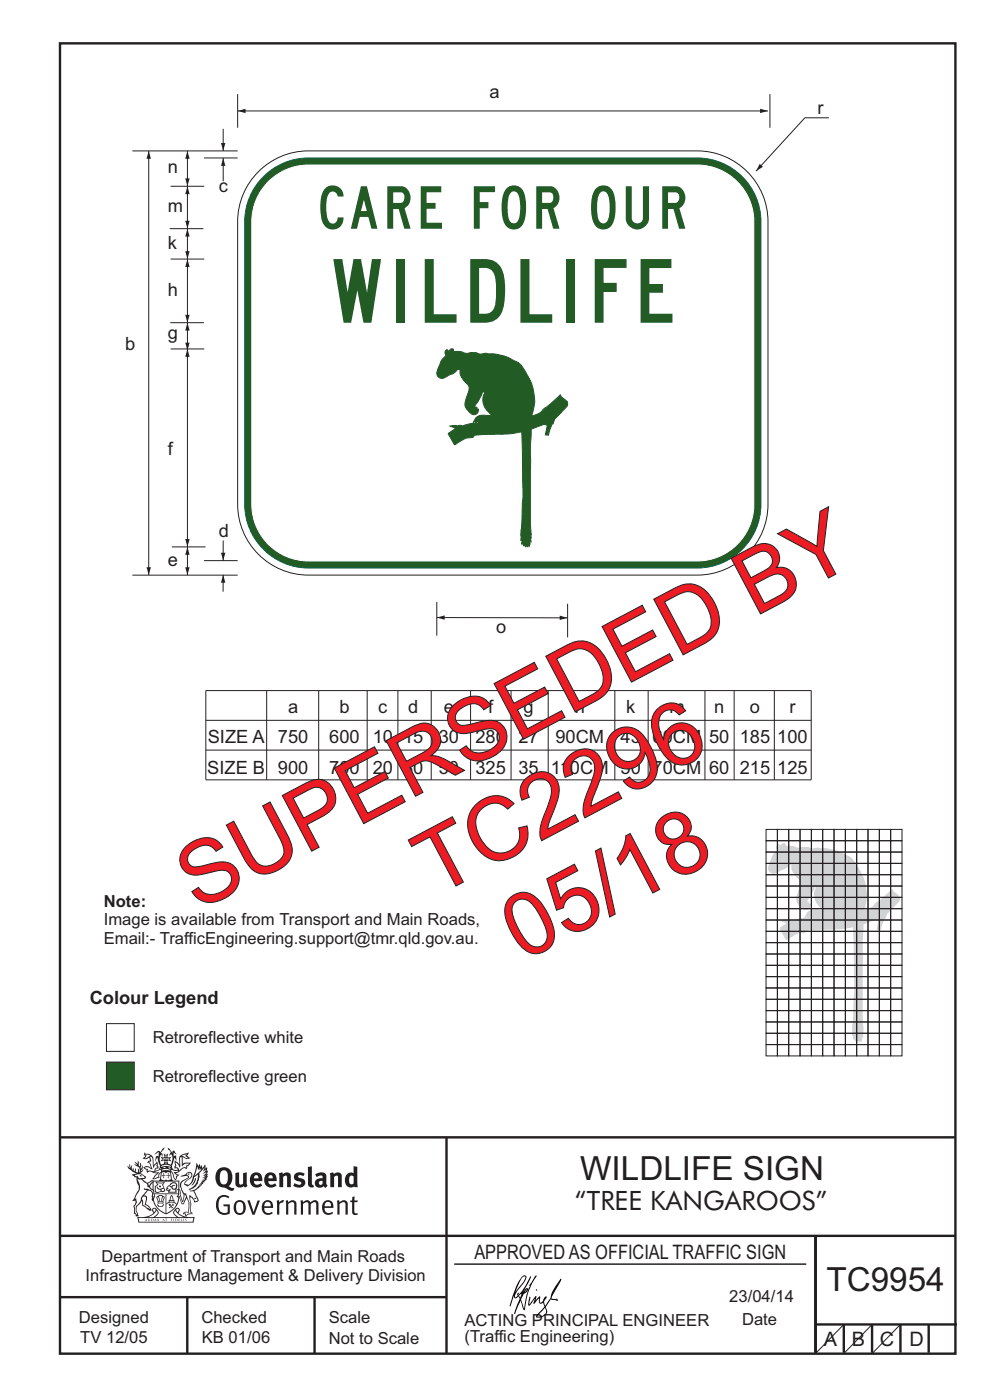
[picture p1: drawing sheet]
<svg xmlns="http://www.w3.org/2000/svg" width="210mm" height="297mm" viewBox="0 0 210 297" stroke-linecap="round" stroke-linejoin="round" font-family="sans-serif">
<g fill="none" stroke="#231f20" stroke-width=".51">
<path d="M12.7 9.2h190v278h-190zM12.7 241.3h190M94.7 241.4v45.8M12.7 275.2h82M12.7 262.2h190.1M39.7 275.2v12M66.7 275.2v12M173 262.2v24.8M173 281h30M179 281v6M185 281v6M191 281v6"/>
<path d="M197 281v6"/>
</g>
<path d="M96.4 268.2h74.6" fill="none" stroke="#231f20" stroke-width=".21"/>
<g fill="#231f20">
<path d="M47 248.5a2.55 2.55 0 0 0 0 2.7l.3 .1a.81 .81 0 0 0 1-.9v-.6a1.04 1.04 0 0 0-1.1-1.5zM46.3 248.1a1.82 1.82 0 0 1 2.1-.2 1.82 1.82 0 0 1 .9 1.9 2.29 2.29 0 0 1-.8 1.9l.7 .3h.5l-.2 .6a2.87 2.87 0 0 1-2-.7 2.12 2.12 0 0 1-1.6-3.1z" fill-rule="evenodd"/>
<path d="M49.9 248.9l.8-.2v2a.46 .46 0 0 0 .3 .6 .46 .46 0 0 0 .6-.3v-2.1l.7-.2v2.4l.2 .5-.5 .4-.3-.3a1.02 1.02 0 0 1-1.2 .2 1.02 1.02 0 0 1-.6-1.1z" fill-rule="evenodd"/>
<path d="M54 249.5l-.1 .5h.9a.49 .49 0 0 0-.2-.6 .49 .49 0 0 0-.6 .1zM53.4 249.1a1.34 1.34 0 0 1 1.6-.2 1.34 1.34 0 0 1 .7 1.5v.2h-1.8a.77 .77 0 0 0 .5 .8 .77 .77 0 0 0 .9-.4l.3 .5a1.59 1.59 0 0 1-2 .2 1.59 1.59 0 0 1-.5-2z" fill-rule="evenodd"/>
<path d="M57.1 249.5l-.2 .5h1a.49 .49 0 0 0-.2-.6 .49 .49 0 0 0-.6 .1zM56.4 249.1a1.34 1.34 0 0 1 1.6-.2 1.34 1.34 0 0 1 .7 1.5v.2h-1.8a.77 .77 0 0 0 .5 .8 .77 .77 0 0 0 .9-.4l.4 .5a1.59 1.59 0 0 1-2.1 .2 1.59 1.59 0 0 1-.5-2z" fill-rule="evenodd"/>
<path d="M59.2 248.9l.7-.2 .1 .4a.95 .95 0 0 1 1-.3 .95 .95 0 0 1 .7 .8v2.3h-.8v-2.3a.46 .46 0 0 0-.8 .1v2.2h-.8z" fill-rule="evenodd"/>
<path d="M62.6 249.1a1.75 1.75 0 0 1 2-.1l-.2 .5-.6-.2a.43 .43 0 0 0-.6 .3l.4 .3a1.04 1.04 0 0 1 1.2 1.1 1.04 1.04 0 0 1-1.4 1l-1.2-.4 .3-.6 1 .4 .4-.4a.88 .88 0 0 0-1-.5l-.4-.2-.1-.4z" fill-rule="evenodd"/>
<path d="M65.3 247.6l.8-.2 .1 3.8 .3 .2 .1 .5a.88 .88 0 0 1-1-.1 .88 .88 0 0 1-.3-1z" fill-rule="evenodd"/>
<path d="M67.8 250.6a.43 .43 0 0 0-.1 .7 .43 .43 0 0 0 .7-.1v-.7zM66.8 249.2a1.7 1.7 0 0 1 2.4 .1v1.8l.3 .4-.4 .5-.5-.3a1.03 1.03 0 0 1-1.7-.2 1.03 1.03 0 0 1 .8-1.5h.7v-.4a.8 .8 0 0 0-1.2 .1z" fill-rule="evenodd"/>
<path d="M70 248.9l.7-.2 .1 .4a.95 .95 0 0 1 1-.3 .95 .95 0 0 1 .7 .8v2.3h-.8v-2.3a.46 .46 0 0 0-.8 .1v2.2h-.8z" fill-rule="evenodd"/>
<path d="M74.3 249.5a1.48 1.48 0 0 0 0 1.7h.5l.2-.1v-1.5l-.3-.2zM75 247.4l.8 .1 .1 4.4h-.7l-.1-.2a1.26 1.26 0 0 1-1.4 0 1.26 1.26 0 0 1-.5-1.3 1.29 1.29 0 0 1 .4-1.3 1.29 1.29 0 0 1 1.4-.2z" fill-rule="evenodd"/>
<path d="M46.4 253.9a1.72 1.72 0 0 1 2.3 0l-.3 .3a1.24 1.24 0 0 0-1.4-.2 1.24 1.24 0 0 0-.6 1.4 1.49 1.49 0 0 0 1.2 2l.7-.2v-1.3h-.8l-.1-.4h1.4v1.9a1.93 1.93 0 0 1-2.3 0 1.93 1.93 0 0 1-.7-2.2l.2-.7z" fill-rule="evenodd"/>
<path d="M50.4 255.1a1.65 1.65 0 0 0 .2 2.2 .99 .99 0 0 0 1-1.4 .78 .78 0 0 0-.4-.8 .78 .78 0 0 0-.8 0zM50 254.9a1.33 1.33 0 0 1 1.6-.1 1.33 1.33 0 0 1 .5 1.4 1.31 1.31 0 0 1-1.3 1.6 1.31 1.31 0 0 1-1.2-1.6v-.6z" fill-rule="evenodd"/>
<path d="M52.5 254.7l.5-.1 .8 2.6 .8-2.5h.5l-1.1 3h-.5z" fill-rule="evenodd"/>
<path d="M56.3 255.2l-.2 .7h1.3a.7 .7 0 0 0-.3-.8 .7 .7 0 0 0-.8 .1zM55.9 255a1.22 1.22 0 0 1 1.5-.2 1.22 1.22 0 0 1 .5 1.5h-1.8a.93 .93 0 0 0 .5 1 .93 .93 0 0 0 1.1-.2l.2 .3a1.43 1.43 0 0 1-1.8 .1 1.43 1.43 0 0 1-.6-1.7z" fill-rule="evenodd"/>
<path d="M58.7 254.7l.4-.1 .1 .5 .4-.4 .6-.1-.1 .6a.66 .66 0 0 0-.9 .6v1.9h-.4z" fill-rule="evenodd"/>
<path d="M60.6 254.8l.4-.2 .1 .5a.94 .94 0 0 1 1-.5 .94 .94 0 0 1 .8 .8v2.3h-.5l-.1-2.5a.81 .81 0 0 0-1.2 .3v2.2h-.4z" fill-rule="evenodd"/>
<path d="M63.7 254.7l.5-.1 .1 .5 .4-.3a.78 .78 0 0 1 1.2 .3 .9 .9 0 0 1 .9-.5 .9 .9 0 0 1 .8 .8v2.3h-.5l-.1-2.5a.67 .67 0 0 0-1.1 .3v2.2h-.5v-2.4l-.4-.2-.7 .4v2.2h-.5z" fill-rule="evenodd"/>
<path d="M69.1 255.2l-.2 .7h1.3a.7 .7 0 0 0-.3-.8 .7 .7 0 0 0-.8 .1zM68.7 255a1.22 1.22 0 0 1 1.5-.2 1.22 1.22 0 0 1 .5 1.5h-1.8a.93 .93 0 0 0 .4 1 .93 .93 0 0 0 1.2-.2l.2 .3a1.44 1.44 0 0 1-1.8 .1 1.44 1.44 0 0 1-.6-1.7z" fill-rule="evenodd"/>
<path d="M71.5 254.8l.4-.2 .1 .5a.94 .94 0 0 1 1-.5 .94 .94 0 0 1 .8 .8v2.3h-.5l-.1-2.5a.81 .81 0 0 0-1.2 .3v2.2h-.4z" fill-rule="evenodd"/>
<path d="M74.7 253.9l.5-.1v.9h.7l-.1 .4h-.6v2.1l.1 .2h.5l.1 .3a.75 .75 0 0 1-1.2-.6v-2h-.4v-.4h.4z" fill-rule="evenodd"/>
<path d="M30.8 244.9l1.1 .3-.9 .5h-.4l.6-.5zM31.8 245.5l.2-.1a2.44 2.44 0 0 1 .5 1.9l.1 .5 .6-1-.1 .6 .3 .3a.57 .57 0 0 0-.6 .8l-1-.2-.5 .2 .2-.5-.8-.3 .7-.1 .9 .5 .1-.1-.6-1.3-.2-.1 .5-.1zM30.7 244.4l-.1 .5 .2 .4-.6 .4a1.04 1.04 0 0 0 1.4-.1l.2 .6-.3 .1-.2 .4a.94 .94 0 0 1 .8 1.1l-.2-.1a1.16 1.16 0 0 0-1.5-.1l.3 .4 .4 .2 .1 .5 .2 .1 .1-.2a.94 .94 0 0 1 1.1 .3h.8l-1.2 1.2a1.13 1.13 0 0 0 1.2-.2l.4-.1v-.4l.4-.7a.83 .83 0 0 0-.6 1h-.3l-.7 .3 1.1-1.4-.5 .2-.5-.1 1.3-.5-.1-.2-.9 .4v-.3l.2-.2 .3 .1 .1-.3-.2-.4 .1-.6-.2-.3-.7 .9v-.7a1.42 1.42 0 0 0-1.6-1.8z" fill-rule="evenodd"/>
<path d="M38.5 245.3l.5-.3 .7-.1-.6 .3 .8 .5h-.3zM38.3 245.5h.2l.1 2a1.69 1.69 0 0 1 1.6-.7l-.8 .5 .1 .5a1.1 1.1 0 0 0-1.5 .6l-.1-.5-.2-.2h-.5l.3-.4-.3-.7a1.42 1.42 0 0 1 .9 1.1l.2-.1zM37.1 246.2l.1 1-.2 .3 .1 .5 .5-.1 .2 .2a.96 .96 0 0 1-1.2-.1l-.1 .1a1.06 1.06 0 0 0 1.3 .2v.1a.72 .72 0 0 1-.9 .2l.2 .5 .6 .2-.4 .2-.1 .7-.2-.4-.4-1.1-.4-.4 .4 .9a1.54 1.54 0 0 0 .7 1.2l.2-.3a.58 .58 0 0 1 .4-.7l.2-.2h-.3l-.5-.3 .9-.5a.93 .93 0 0 1 1.2-.5v.2l.2-.2 .1-.5a.99 .99 0 0 0 .7-.8l-1.3 .1-.3 .2-.1-1.4 .9 .4 .9-.3h-.4l-.5-.4 .4-.7-.6 .2a1.46 1.46 0 0 0-1.4 2.1l.1 .4-.3-.4z" fill-rule="evenodd"/>
<path d="M35.6 248.9l.2 .1-.1 .3 .4 .1-.4 .1v.5l-.1-.6h-.3l.3-.1z" fill-rule="evenodd"/>
<path d="M34.6 248.9l.2 .1v.3l.3 .1h-.3l-.1 .6v-.5l-.4-.1 .4-.1z" fill-rule="evenodd"/>
<path d="M34.3 248.8a.57 .57 0 0 1 .9 .2 .57 .57 0 0 1 .9-.2l.2 1.4h-.2a.57 .57 0 0 1-.9 0 .69 .69 0 0 1-1.1 0zM34.2 248.1l-.3 2.1-.1 .4h2.9l-.2-.4-.3-2.1h-.2v.3l-.8-.2-.8 .2v-.3z" fill-rule="evenodd"/>
<path d="M34.2 252.4a.3 .3 0 0 0 .6 0 .3 .3 0 0 0-.6 0zM33.3 251l.3 .3-.3 .3a.79 .79 0 0 0 0 1.3l.8-.2-.1-.3a.55 .55 0 0 1-.7-.6h.1l.2 .3 .3 .1 .8-.2-.4-.7 .4-.3-.7 .1zM33 250.7l1.1 .2 .9-.2-.4 .7 .4 1.1a.56 .56 0 0 1-.8 .3l-.2 .1a.73 .73 0 0 1-.9 .1 .73 .73 0 0 1-.3-.9v-.4l.6-.4z" fill-rule="evenodd"/>
<path d="M35.6 251.9l.7-.5a.58 .58 0 0 1 1-.1 .58 .58 0 0 1-.4 .9l-.3-.3a.43 .43 0 0 1 .6-.3v-.1a.57 .57 0 0 0-.8 .2l-.2-.1-.3 .1 .5 .2a.55 .55 0 0 0 .8 .4v.5h-1.3l.4-.3-.2-.2-.6 .1 .2-.2-.2-.1zM35.4 251.8l-.1 .2a.39 .39 0 0 0 .2 .6h.3l-.2 .4h1.9l-.1-.7a.86 .86 0 0 0-.1-1.4 .86 .86 0 0 0-1.3 .4z" fill-rule="evenodd"/>
<path d="M36 254.8h.8v.2h-.8zM36.4 253.8l.2 .8h-.4zM36.4 253.5l-.3 .5-.1 .6h-.2v.4l-.7 .4 .2 .2a1.48 1.48 0 0 1 2.1 .1l.2-.1-.6-.5v-.5h-.2l-.1-.6z" fill-rule="evenodd"/>
<path d="M35.8 255.4l.4 .1 .1 .3 .3-.2-.2-.2a.38 .38 0 0 1 .5 .5l-.2-.2-.3 .3 .4 .2-.4 .2-.1-.4-.4 .4-.1-.2 .4-.3-.1-.1-.2 .1z" fill-rule="evenodd"/>
<path d="M34.5 254h.2v.2l-.2 .6h-.2zM33.6 255.3h.9v.2a.55 .55 0 0 1-.8 .4v-.2l-.2-.1zM33.4 254h.2l.2 .8h-.2zM33.6 255h.8l.1 .1-.8 .1zM33.8 253.7h.5l-.2 1.1h-.1zM33.3 253.8l-.1 .3 .3 1.1a.48 .48 0 0 0-.1 .6 .48 .48 0 0 0 .5 .3l.5-.1a.49 .49 0 0 0 .2-.8l.3-1.1-.1-.3a1.42 1.42 0 0 0-1.5 0z" fill-rule="evenodd"/>
<path d="M33.7 251.5l.4 .1 .1 .3h-.3z" fill-rule="evenodd"/>
<path d="M41.3 250.1l.3-.2-.2 .9-.6 .7h-.2l.5-.7z" fill-rule="evenodd"/>
<path d="M39.7 249l.3-.2 .5 .2a.88 .88 0 0 1-.6 1.1 1.22 1.22 0 0 0-.8 1.3l.5 .2a.72 .72 0 0 0 .9-.4l.5-.8 .2-.6 .8-.6v.3a2.85 2.85 0 0 1-2 2.8l.1 .1a2.13 2.13 0 0 0 1.9-1.5v-.2a2.01 2.01 0 0 0 .3-1.8l1.1-1.3-.4 1 .7-.5-.7 1 .8-.4-.8 .8 .7-.1-.9 .5 .8-.1-.8 .4h.8l-.9 .3 .3 .2h-.4l.2 .3h-.3l.1 .3h-.4l.2 .3h-.2a2.16 2.16 0 0 1-2 1l.1 .2h.4a.76 .76 0 0 1 .7 .7l.5 1.2-.6 .2a1.45 1.45 0 0 0-1.1-1.3l.2 1.8-.1 1.8 .4 .3a1.07 1.07 0 0 0-1.2 .4v-.3l-.5-.2a.87 .87 0 0 1 1.1-.1v-.7a4.4 4.4 0 0 0-.6-3.1v-.3h-.3a2.16 2.16 0 0 1-.7-2.2l.3-.3 1.2-.8a.55 .55 0 0 0-.4-.8zM37.8 252.4a.76 .76 0 0 1 .3 1.1l.6 1.6 .4-1.7 .2 .1a.61 .61 0 0 1-.1 .9l-.3 .9h-.2l-.7-1.6-.3 .1a1.18 1.18 0 0 0 .1-1.4zM41.8 247.5l.2 .8 .3-.6v.6l.4-.5a1.9 1.9 0 0 1-1.1 1.4l-.4 .3zM38.3 249.6l1.3-.1 .2 .1v.3l-.5 .3a1.26 1.26 0 0 0-.9 1.9l.2 .6a1.84 1.84 0 0 1 .1 2.1l-.4-1.3a.96 .96 0 0 0-.4-1.3l-.4 .3a.78 .78 0 0 1 0 1.2l.1 .3h.4l.4 1.1a.38 .38 0 0 0 .2 .4 .38 .38 0 0 0 .4-.1l.6-1.2a2.94 2.94 0 0 1 .4 2.5l-.1 .5-.8-.1-.3 .4v.2l.4-.1 .1 .4 .2 .1a1.02 1.02 0 0 1 1.3-.5v-.4l-.3-.1 .1-1.8-.3-1.3 .1 .1a1.14 1.14 0 0 1 .8 .9 .63 .63 0 0 0 .8-.2 .63 .63 0 0 0-.1-.9l-.7-1.2 .9-.6 .2-.3 .3-.1-.1-.2h.4l-.1-.3h.3l-.1-.3 .5-.1-.2-.2 .6-.4v-.2h-.2l.4-.5-.3 .1 .3-.6-.4 .1 .4-.5v-.3l-.3 .2 .2-.6-.1-.3-.4 .3v-.8l-.6 .8-.2-.7-.2 .4-.3-.7-.1 .6-.5-.8-.1 1.4-.6 1.9a1.81 1.81 0 0 1-1 1.4l-.6-.2a1.75 1.75 0 0 1 1.1-1.2 .75 .75 0 0 0 .1-1.3 .75 .75 0 0 0-1.1 .5z" fill-rule="evenodd"/>
<path d="M41.2 254.1h.3l.2 .3h-.4z" fill-rule="evenodd"/>
<path d="M29.4 258.4h11.6l-.1 .8h-11.4zM31.4 258.2l.4-.1a2.48 2.48 0 0 0 1.4-1.3l.3 .5-.5 .6-.5 .3zM32.5 256.6l.3-.2 .2 .2-.3 .6zM37.2 256.8a2.65 2.65 0 0 0 1.8 1.4h-1.1l-.5-.3-.5-.6zM37.4 256.6l.2-.2 .3 .2-.3 .6zM29.2 258.2l.1 1.2h11.8l.2-1.1-.2-.1a4.1 4.1 0 0 1-3.3-.9l.3-.4-.1-.5a1.06 1.06 0 0 0-1.3 .9l.2 .4 .6 .5h-4.7l.3-.1a.84 .84 0 0 0 .6-.7 .84 .84 0 0 0-.5-.9l-.3-.2-.5 .1-.1 .5 .3 .4a4.2 4.2 0 0 1-3.4 .9z" fill-rule="evenodd"/>
<path d="M31 258.7l.1 .2h-.2zM31 258.6l-.3 .5 .4-.1 .2 .1z" fill-rule="evenodd"/>
<path d="M31.4 258.6h.2v.4a.25 .25 0 0 0 .2-.1 .25 .25 0 0 0-.1-.3h.1a.29 .29 0 0 1 0 .4 .29 .29 0 0 1-.4 0 .29 .29 0 0 1 0-.4z" fill-rule="evenodd"/>
<path d="M32.2 258.6a.22 .22 0 0 1 .3 .2 .22 .22 0 0 1-.3 .2zM32 258.6l.1 .5a.33 .33 0 0 0 .4-.1 .33 .33 0 0 0 0-.4 .33 .33 0 0 0-.5 0z" fill-rule="evenodd"/>
<path d="M32.9 258.7l.1 .2h-.2zM32.9 258.6l-.2 .5 .3-.1 .2 .1z" fill-rule="evenodd"/>
<path d="M33.3 258.6h.2l.1 .2 .2-.2-.2 .2 .2 .3-.3-.2v.2h-.2l.2-.3z" fill-rule="evenodd"/>
<path d="M34.7 258.7l.1 .2h-.2zM34.7 258.6l-.3 .5 .4-.1 .2 .1z" fill-rule="evenodd"/>
<path d="M35 258.6h.5h-.2v.5h-.2l.1-.5z" fill-rule="evenodd"/>
<path d="M36.2 258.6h.3h-.1v.2h.1h-.1v.3h-.2z" fill-rule="evenodd"/>
<path d="M36.7 258.6h.2v.5h-.2z" fill-rule="evenodd"/>
<path d="M37.3 258.6a.22 .22 0 0 1 .3 .2 .22 .22 0 0 1-.3 .2zM37.1 258.6v.5a.33 .33 0 0 0 .5-.1 .33 .33 0 0 0 0-.4 .33 .33 0 0 0-.5 0z" fill-rule="evenodd"/>
<path d="M37.8 258.6h.4h-.2v.2h.1h-.1v.2l.2 .1h-.4z" fill-rule="evenodd"/>
<path d="M38.4 258.6h.2l-.1 .4 .2 .1h-.3z" fill-rule="evenodd"/>
<path d="M38.9 258.6h.2v.5h-.2z" fill-rule="evenodd"/>
<path d="M39.3 258.6h.2l-.1 .1 .2 .2-.2 .2h-.1v-.2l.2 .1z" fill-rule="evenodd"/>
<path d="M34.2 247.4a1.51 1.51 0 0 1 2.1 .2 2.67 2.67 0 0 0-2.1 0zM35.7 247.6l.5 .2v.2l-.4-.1zM34.6 247.7l.5-.1 .1 .2h-.4zM34.1 247.9l.2 .1-.3 .1zM35 246.9l.2-.2 .3 .2zM34.9 245.7h.2v.3h-.2zM35 245.1l.2 .2 .2-.2-.1 .4h-.2zM35.1 246.3h.2l.1 .4-.2-.2-.2 .2zM35.3 245.7h.2v.3h-.2zM34.4 245.7l.3 .1 .1 .2-.4 .1 .2-.2zM35.7 245.8l.3-.1-.2 .2 .2 .2-.4-.1zM32.7 244.9l1-.5-.1 1-.2-.2-.3 .2-.3 1.1 .5-1 .3 .9a1.84 1.84 0 0 1 .2 1.7l.4 .1a2.48 2.48 0 0 1 2.2 .1l.2-.3-.2-.7 .7-1.7 .4 .6-.2-1-.2-.1-.2 .3v-.9l.6 .4-.6-.8-.3 .1-.1 .4-.5-.8-.5-.3 .2 .4 .6 .6-.5 .7 .5-.3a2.06 2.06 0 0 1-.1 2.2l-.5-.2-.2-.6 .2-.1 .7 .2-.4-.5 .4-.5-.7 .2-.2-.2 .2-.7-.5 .4-.5-.4 .2 .7-.2 .2-.7-.2 .4 .5-.4 .5 .8-.2 .1 .1-.2 .6-.5 .2a2.02 2.02 0 0 1 0-2.2l.3 .5-.1-.6-.3-.1 .8-1.3-.4 .4-.5 .7-.2-.3a.8 .8 0 0 0-.8 .5z" fill-rule="evenodd"/>
<path d="M29.2 250.1l.3 .2a.61 .61 0 0 1 .8 .3l.3 .2a.8 .8 0 0 1 .6 1l.4 .1 .6 .5a1 1 0 0 1 .4 1.1l-.1 .7v-.5h-.1a.96 .96 0 0 0-.8-1.3l-.2-.2h-.7l-.1-.1-.1 .1 .1 .3h.6l-1.2 1.4-.2 .9-.4 .6a1.33 1.33 0 0 0-.5 1.8l.2 .5a1.26 1.26 0 0 1-.5-1.4l-.1-.4a1.56 1.56 0 0 0 .4-1.7l-.3 .2 .2-.5a3.2 3.2 0 0 0 .7-3zM30.4 253.9h.4a2.06 2.06 0 0 1-.1 1.6l.7 .5 .4 .4-.6-.1-.8-.6-.1-.9a.51 .51 0 0 1 .1-.9zM28.6 249.3a1.52 1.52 0 0 1 2.1 .6l-1.1 .1-.2-.1-.1-.4-.5 .1zM27.5 247v.8l-.3-.4-.1 .1a3.1 3.1 0 0 0 1.9 1.5l-1 .1 .5 .6 .5 .1 .1 1.1a1.84 1.84 0 0 1-.3 2.5l-.4 .9-.3 .4 .2 .1 .4-.1 .1 .4-.2 .5-.3 .2 .1 1.8 .2-.1 .3 .6h.1l.5-.1-.2-.5a1.3 1.3 0 0 1-.1-1.7l.9-1 .2 1.1 .5 .2 .5 .5 .1-.1 .2 .4 .5-.1a1.85 1.85 0 0 0-1.2-1.4l.1-.2a1.39 1.39 0 0 0 0-1.5l-.5-.1 .5-.5a.66 .66 0 0 1 .9-.4 .66 .66 0 0 1 .3 .9l-.1 .4 .2-.1v.2l-.1 .3 .2 .5 .1-.3a2.24 2.24 0 0 0 .1-2.2 .73 .73 0 0 1-.7-.7 .73 .73 0 0 1 .6-.7v-.2a.94 .94 0 0 0-.9 .8 .48 .48 0 0 1-.1-.5 .48 .48 0 0 1 .5-.3l.5-.3a.51 .51 0 0 0-.8 .2l-.4 .3-1.1-.8 .6-.1 .2-.5-1.2-.7 .5-.4v-.4l-.4 .4v-.2a.69 .69 0 0 0 .2-1v.5l-.2 .2v-1.1l-.3-.2 .1 .6-.1 .2-.4-1.2v.6l-.6-.3 .5 .6-.6-.2 .3 .3a1 1 0 0 1 .7 1.5l-.2-.8v.8l-.5-.2v-.7l-.2 .6-.2-.1-.1-.6-.2 .4-.2-.2 .1-.7-.2 .5z" fill-rule="evenodd"/>
<path d="M29.6 249.5l.2-.2 .3 .3z" fill-rule="evenodd"/>
<path d="M32.4 250.5h5.6v2l-.2-.1v-1.7h-5.2v2.5h5.2v-.8l.1 .2-.1 1.1v-.3h-2.5v4a4.1 4.1 0 0 0 2.6-3.6l.1-.1a4 4 0 0 1-2.8 3.9 4.2 4.2 0 0 1-2.8-4.7l.1 1.3 .1-.2a3.8 3.8 0 0 0 2.5 3.4v-4h-2.5l-.2-.9z" fill-rule="evenodd"/>
<circle cx="40" cy="249.1" r=".17"/>
</g>
<g fill="#000001">
<path d="M111.6 273.7l.2-.2-.5 .7zM110.4 274.5l.3 .1-.3 .8-.3-.5zM110.9 270.9h.5a9.3 9.3 0 0 1-2 3.1l-.1 .3 1-2.5zM110.6 271a14.7 14.7 0 0 0-2.2 4.9l-.3 1.2 .1 .1 .8-2.3a.42 .42 0 0 0 .2 .6 .42 .42 0 0 0 .6-.3l.2-.1 .3 .5-1.2 3.2h.2l1.1-2.9 .6 1.9 .2 .2 .2-.5a13.5 13.5 0 0 1 2-6.2l.5-.5-.2-.2-1.5 2.1 .3-.1a14.9 14.9 0 0 0-1.3 5.1l-.4-1.2a1.39 1.39 0 0 1 .2-1.8l.1-.2a.92 .92 0 0 0 .8-1.2 .75 .75 0 0 0-.7 .7l-.2 .2 1.6-3.4h-.1l-.4 .7a10.5 10.5 0 0 1-2.1 3.3l.1-.5a.32 .32 0 0 0-.3 .2 .32 .32 0 0 0 0 .4l-.5 .4a3.2 3.2 0 0 1 1.1-2.3l.5-.6a2.49 2.49 0 0 0 .7-1.6l-.3-.2z" fill-rule="evenodd"/>
<path d="M115.6 277.5a1.15 1.15 0 0 1 .1 1.3 1.15 1.15 0 0 1-1.2 .5h-.5zM112.3 275.1l-.3 1.7 .3 .2 1.2-1.5-.3 1.1 1.2-1.2a.94 .94 0 0 0 .3 1.2l.5-.3 .3 .9-1.2 1.3a.98 .98 0 0 0-.5 1 1.9 1.9 0 0 0 2.3-1.3l-.1-.2a1.02 1.02 0 0 1 .3-1.4l.5-1 1.5 .3-.2-.4v.2l-1.1-.1v-.3l2-3.6 .1-.2-.1-.2-1.8 2.7a6.6 6.6 0 0 1-1.5 3l-.2-.2a1.01 1.01 0 0 1 .4-1.4l.1-.2-.2-.1-.4 .4-.2 .5-.5 .4-.2-.4 .1-.9-.2-.1-.8 1 .2-1h-.1l-1.4 1.8 .2-1.5v-.1z" fill-rule="evenodd"/>
<path d="M113.7 273.6l.3 .2h-.3z" fill-rule="evenodd"/>
</g>
<path d="M179 281l-6 6.2M185 281l-6 6.2M191.1 280.9l-6 6.2" fill="none" stroke="#231f20" stroke-width=".21"/>
<path d="M22.6 217.2h5.9v5.9h-5.9z" fill-rule="evenodd" fill="#fff" stroke="#231f20" stroke-width=".21"/>
<path d="M22.6 225.3h5.9v5.9h-5.9z" fill-rule="evenodd" fill="#225a35" stroke="#231f20" stroke-width=".21"/>
<path d="M50.4 20v7.1M163.3 20v7.1M50.4 23.5h112.5" fill="none" stroke="#231f20" stroke-width=".21"/>
<g fill="#231f20">
<path d="M50.4 23.5l1.7-.4v.9z"/>
<path d="M161.2 23.1l1.7 .4-1.7 .5z"/>
</g>
<path d="M175.8 25h-5.1l-10.3 11.3" fill="none" stroke="#231f20" stroke-width=".21"/>
<path d="M161.2 34.8l.6 .6-1.4 .9z" fill="#231f20"/>
<path d="M54.8 36.4a15 15 0 0 1 10.6-4.4h82.5a15 15 0 0 1 15 15v60a15 15 0 0 1-15 15h-82.5a15 15 0 0 1-15-15v-60a15 15 0 0 1 4.4-10.6z" fill="none" stroke="#231f20" stroke-width=".21"/>
<path d="M56.4 37a13.5 13.5 0 0 1 9-3.5h82.5a13.5 13.5 0 0 1 13.5 13.5v60a13.5 13.5 0 0 1-13.5 13.5h-82.5a13.5 13.5 0 0 1-13.5-13.5v-60a13.5 13.5 0 0 1 4.5-10z" fill-rule="evenodd" fill="#225b24" stroke="#006059" stroke-width=".21"/>
<path d="M56.9 38.5a12 12 0 0 1 8.5-3.5h82.5a12 12 0 0 1 12 12v60a12 12 0 0 1-12 12h-82.5a12 12 0 0 1-12-12v-60a12 12 0 0 1 3.5-8.5z" fill-rule="evenodd" fill="#fff" stroke="#fff" stroke-width=".21"/>
<g fill="#225b24">
<path d="M69 40a2.3 2.3 0 0 1 2.5-.5 2.3 2.3 0 0 1 1.4 2.2h-1.3a1.05 1.05 0 0 0-.9-1.1 1.05 1.05 0 0 0-1.1 .8 8.8 8.8 0 0 0 .1 5.4 1.04 1.04 0 0 0 1.2 .6 1.04 1.04 0 0 0 .7-1.3h1.3a2.34 2.34 0 0 1-2.1 2.6 2.34 2.34 0 0 1-2.6-2.1 11 11 0 0 1 .4-6.1z"/>
<path d="M89.3 39.5h4.3v1.3h-3.1v2.2h1.9v1.3h-1.9v3h3.3v1.2h-4.5z"/>
<path d="M100.5 39.5h4.5v1.3h-3.2v2.1h1.8v1.3h-1.8v4.3h-1.3z"/>
<path d="M132.7 39.5h1.3v6.8a1.19 1.19 0 0 0 1.2 1.1 1.19 1.19 0 0 0 1.2-1.1v-6.8h1.3v6.9a2.47 2.47 0 0 1-2.5 2.3 2.47 2.47 0 0 1-2.5-2.3z"/>
<path d="M70.7 55h1.9l1.1 7 1.3-7h1.6l1.3 7.1 1-7.1h1.9l-2 13.5h-1.7l-1.3-6.9-1.3 6.9h-1.6z"/>
<path d="M84 55h1.9v13.5h-1.9z"/>
<path d="M90.1 55h1.9v11.7h4.9v1.8h-6.8z"/>
<path d="M110.4 55h1.9v11.7h4.8v1.8h-6.7z"/>
<path d="M120.1 55h1.9v13.5h-1.9z"/>
<path d="M126.2 55h6.7v1.8h-4.9v3.2h2.8v1.9h-2.8v6.6h-1.8z"/>
<path d="M135.9 55h6.5v1.9h-4.7v3.4h2.9v1.8h-2.9v4.5h4.9v1.9h-6.7z"/>
<path d="M77.2 42.4l.6 2.4h-1.2zM76.6 39.5l-2.2 9h1.3l.6-2.5h1.8l.7 2.5h1.3l-2.3-9z"/>
<path d="M82.2 39.5v9h1.2v-4.2h1.2l1.2 4.2h1.3l-1.3-4.4a2.5 2.5 0 0 0 1.3-2.5 2.5 2.5 0 0 0-1.9-2.1zM83.4 40.8h1.6a1.17 1.17 0 0 1 .6 1.9l-.4 .3h-1.8z"/>
<path d="M107.4 40a7.1 7.1 0 0 0-1 5.1 4.2 4.2 0 0 0 1.5 3.3 2.28 2.28 0 0 0 3.3-1.5 9.3 9.3 0 0 0-.4-6.7 2.22 2.22 0 0 0-3.4-.2zM108.4 40.9a1.06 1.06 0 0 1 1.1-.2 1.06 1.06 0 0 1 .6 1 7.8 7.8 0 0 1-.4 5.4 1.13 1.13 0 0 1-1.3 .1 1.13 1.13 0 0 1-.6-1.1 10.5 10.5 0 0 1 .3-4.9z"/>
<path d="M113.8 39.5v9h1.2v-4.2h1.2l1.2 4.2h1.3l-1.3-4.4a2.5 2.5 0 0 0 1.3-2.5 2.5 2.5 0 0 0-1.9-2.1zM115 40.8h1.6a1.17 1.17 0 0 1 .6 1.9l-.4 .3h-1.8z"/>
<path d="M126.4 40a7.1 7.1 0 0 0-1 5.1 4.2 4.2 0 0 0 1.5 3.3 2.28 2.28 0 0 0 3.3-1.5 9.3 9.3 0 0 0-.4-6.7 2.22 2.22 0 0 0-3.4-.2zM127.3 40.9a1.06 1.06 0 0 1 1.2-.2 1.06 1.06 0 0 1 .6 1 7.8 7.8 0 0 1-.5 5.4 1.13 1.13 0 0 1-1.2 .1 1.13 1.13 0 0 1-.6-1.1 10.5 10.5 0 0 1 .3-4.9z"/>
<path d="M140.5 39.5v9h1.2v-4.2h1.2l1.2 4.2h1.3l-1.3-4.4a2.5 2.5 0 0 0 1.3-2.5 2.5 2.5 0 0 0-1.9-2.1zM141.7 40.8h1.6a1.17 1.17 0 0 1 .6 1.9l-.4 .3h-1.8z"/>
<path d="M99.8 55v13.5a9.8 9.8 0 0 0 4.9-.4 4.6 4.6 0 0 0 2.3-4.1 13.1 13.1 0 0 0-.7-7.2 3.7 3.7 0 0 0-3.5-1.8zM101.6 56.8a3.2 3.2 0 0 1 2.8 .6 5.9 5.9 0 0 1 .8 4 8.8 8.8 0 0 1-.6 4.3 1.88 1.88 0 0 1-1.7 .9h-1.3z"/>
</g>
<path d="M28.1 32h22.3M36.2 39.5h7.1M43.3 33.5h7.1M36 48.5h7.1M36.2 55h7.1M36.1 68.5h7.2M36.2 74h7.1M36.5 116h7.1M28.1 122h22.3M92.7 131l27.7 .1M92.7 127.7v7.2M120.4 128.1v7.1" fill="none" stroke="#231f20" stroke-width=".21"/>
<g fill="#231f20">
<path d="M92.7 131l1.6-.4v.9z"/>
<path d="M118.7 130.6l1.7 .5-1.7 .4z"/>
</g>
<path d="M31.5 32v90" fill="none" stroke="#231f20" stroke-width=".21"/>
<g fill="#231f20">
<path d="M31.5 32l.5 1.7h-.9z"/>
<path d="M31.1 120.3h.9l-.5 1.7z"/>
</g>
<path d="M39.8 32v7.5" fill="none" stroke="#231f20" stroke-width=".21"/>
<g fill="#231f20">
<path d="M39.8 32l.4 1.7h-.9z"/>
<path d="M39.3 37.8h.9l-.4 1.7z"/>
</g>
<path d="M39.8 39.5v9" fill="none" stroke="#231f20" stroke-width=".21"/>
<g fill="#231f20">
<path d="M39.8 39.5l.4 1.7h-.9z"/>
<path d="M39.3 46.8h.9l-.4 1.7z"/>
</g>
<path d="M39.8 48.5v6.5" fill="none" stroke="#231f20" stroke-width=".21"/>
<g fill="#231f20">
<path d="M39.8 48.5l.4 1.7h-.9z"/>
<path d="M39.3 53.3h.9l-.4 1.6z"/>
</g>
<path d="M39.8 55v13.5" fill="none" stroke="#231f20" stroke-width=".21"/>
<g fill="#231f20">
<path d="M39.8 55l.4 1.6h-.9z"/>
<path d="M39.3 66.8h.9l-.4 1.6z"/>
</g>
<path d="M39.8 74v42" fill="none" stroke="#231f20" stroke-width=".21"/>
<g fill="#231f20">
<path d="M39.3 114.4h.9l-.4 1.6z"/>
<path d="M39.8 74.1l.4 1.6h-.9z"/>
</g>
<path d="M47.3 27.3v4.7" fill="none" stroke="#231f20" stroke-width=".21"/>
<path d="M46.9 30.3h.9l-.5 1.7z" fill="#231f20"/>
<path d="M47.3 33.5v5" fill="none" stroke="#231f20" stroke-width=".21"/>
<path d="M47.3 33.5l.5 1.7h-.9z" fill="#231f20"/>
<path d="M43.3 118.9h7.1M47.3 114.7v4.2" fill="none" stroke="#231f20" stroke-width=".21"/>
<path d="M46.9 117.3h.9l-.5 1.6z" fill="#231f20"/>
<path d="M47.3 121.9v3.6" fill="none" stroke="#231f20" stroke-width=".21"/>
<path d="M47.3 122l.5 1.6h-.9z" fill="#231f20"/>
<path d="M94.6 74.4l.2-.2 .2 .1 .3 .4 .1-.4a.52 .52 0 0 1 .8-.2l.1 .5h1l1.9 .4a3.9 3.9 0 0 1 2.8 .1 11.4 11.4 0 0 1 8.4 2.2 11.8 11.8 0 0 1 2.9 8.9l-.6 2a3.6 3.6 0 0 0 2.7-1.5l1-.7 2.4-2.2 .3 .5 1.1 .8a1.02 1.02 0 0 1-.2 1.4l-2.3 2.4-.4 1-.3 .4-.6 2h-.7l.4-2.1-.6-.2-2.8 1-.2 4.3v7.2v8.8l.2 2.1-.2-.1 .2 .9-.2-.2 .1 1-.3-.3 .1 .7-.1-.1v.5l-.2-.3-.1 .5-.3-.4-.2 .4-.2-.4-.2 .2-.2-.6-.2 .2 .1-.8h-.3l.1-.9h-.1l.3-4.6a130.1 130.1 0 0 0 0-13.4l-.1-4.1-2.9 .5-6.9 .2-.3 .1-.3 .4h-.3a5.6 5.6 0 0 0-3.5 1.6l-1.4-2.4 1.6-1.1-1.2-.5 2.1-.2 .4 .2 1.8-.5 1.4-.1 .3-.3-.1-.2-.5 .4 .1-.4-.6 .4 .2-.4a1.96 1.96 0 0 1 2.4-1.2l1.5 .1-.4-.3a3.7 3.7 0 0 1-1.3-4.7l-.4-.1-.7 1.6-.9 1.3v.4l.1 .2 .1-.1v.4l.2-.3v.5l.3-.2a1.01 1.01 0 0 1-.7 1 1.01 1.01 0 0 1-1.2-.4 2.35 2.35 0 0 1-.6-3.3l.4-1a1.48 1.48 0 0 0-.6-2 3.1 3.1 0 0 1-1.2-2.7l-.5-.1a3.3 3.3 0 0 1-1.9 1.2l-.6 .4a1.17 1.17 0 0 1-1.6 0 1.17 1.17 0 0 1-.1-1.6 6.6 6.6 0 0 1 1.7-3l-.2-.7z" fill-rule="evenodd" fill="#225b24" stroke="#225b24" stroke-width=".21"/>
<path d="M39.8 68.5v5.9" fill="none" stroke="#231f20" stroke-width=".21"/>
<g fill="#231f20">
<path d="M39.3 72.7h.9l-.4 1.7z"/>
<path d="M39.8 68.5l.4 1.6h-.9z"/>
</g>
<path d="M39.8 116v6" fill="none" stroke="#231f20" stroke-width=".21"/>
<g fill="#231f20">
<path d="M39.8 116.1l.4 1.6h-.9z"/>
<path d="M39.3 120.4h.9l-.4 1.6z"/>
</g>
<g fill="none" stroke="#231f20" stroke-width=".21">
<path d="M43.7 146.5h128.4v19h-128.4zM43.7 152.8h128.4M43.7 159.1h128.4M56.6 146.5v19M67.6 146.5v19M77.9 146.5v19M84.4 146.5v19M91.5 146.5v19M99.8 146.5v19M108.4 146.5v19M116.3 146.5v19M130.4 146.5v19"/>
<path d="M137.5 146.5v19M149.5 146.5v19M155.7 146.5v19M164.3 146.5v19M162.5 178.4h2.4v2.4h-2.4zM162.5 176h2.4v2.4h-2.4zM164.9 178.4h2.4v2.4h-2.4zM164.9 176h2.4v2.4h-2.4zM167.3 178.4h2.4v2.4h-2.4zM167.3 176h2.4v2.4h-2.4zM169.7 178.4h2.4v2.4h-2.4zM169.7 176h2.4v2.4h-2.4z"/>
<path d="M172.1 178.4h2.4v2.4h-2.4zM172.1 176h2.4v2.4h-2.4zM174.5 178.4h2.4v2.4h-2.4zM174.5 176h2.4v2.4h-2.4zM176.9 178.4h2.4v2.4h-2.4zM176.9 176h2.4v2.4h-2.4zM179.3 178.4h2.4v2.4h-2.4zM179.3 176h2.4v2.4h-2.4zM181.7 178.4h2.4v2.4h-2.4zM181.7 176h2.4v2.4h-2.4zM184.1 178.4h2.4v2.4h-2.4zM184.1 176h2.4v2.4h-2.4z"/>
<path d="M186.5 178.4h2.4v2.4h-2.4zM186.5 176h2.4v2.4h-2.4zM188.9 178.4h2.4v2.4h-2.4zM188.9 176h2.4v2.4h-2.4zM162.5 200h2.4v2.4h-2.4zM162.5 197.6h2.4v2.4h-2.4zM162.5 195.2h2.4v2.4h-2.4zM162.5 192.8h2.4v2.4h-2.4zM162.5 190.4h2.4v2.4h-2.4zM162.5 188h2.4v2.4h-2.4zM162.5 185.6h2.4v2.4h-2.4zM162.5 183.2h2.4v2.4h-2.4z"/>
<path d="M162.5 180.8h2.4v2.4h-2.4zM164.9 200h2.4v2.4h-2.4zM164.9 197.6h2.4v2.4h-2.4zM164.9 195.2h2.4v2.4h-2.4zM164.9 192.8h2.4v2.4h-2.4zM164.9 190.4h2.4v2.4h-2.4zM164.9 188h2.4v2.4h-2.4zM164.9 185.6h2.4v2.4h-2.4zM164.9 183.2h2.4v2.4h-2.4zM164.9 180.8h2.4v2.4h-2.4zM167.3 200h2.4v2.4h-2.4zM167.3 197.6h2.4v2.4h-2.4z"/>
<path d="M167.3 195.2h2.4v2.4h-2.4zM167.3 192.8h2.4v2.4h-2.4zM167.3 190.4h2.4v2.4h-2.4zM167.3 188h2.4v2.4h-2.4zM167.3 185.6h2.4v2.4h-2.4zM167.3 183.2h2.4v2.4h-2.4zM167.3 180.8h2.4v2.4h-2.4zM169.7 200h2.4v2.4h-2.4zM169.7 197.6h2.4v2.4h-2.4zM169.7 195.2h2.4v2.4h-2.4zM169.7 192.8h2.4v2.4h-2.4zM169.7 190.4h2.4v2.4h-2.4z"/>
<path d="M169.7 188h2.4v2.4h-2.4zM169.7 185.6h2.4v2.4h-2.4zM169.7 183.2h2.4v2.4h-2.4zM169.7 180.8h2.4v2.4h-2.4zM172.1 200h2.4v2.4h-2.4zM172.1 197.6h2.4v2.4h-2.4zM172.1 195.2h2.4v2.4h-2.4zM172.1 192.8h2.4v2.4h-2.4zM172.1 190.4h2.4v2.4h-2.4zM172.1 188h2.4v2.4h-2.4zM172.1 185.6h2.4v2.4h-2.4zM172.1 183.2h2.4v2.4h-2.4z"/>
<path d="M172.1 180.8h2.4v2.4h-2.4zM174.5 200h2.4v2.4h-2.4zM174.5 197.6h2.4v2.4h-2.4zM174.5 195.2h2.4v2.4h-2.4zM174.5 192.8h2.4v2.4h-2.4zM174.5 190.4h2.4v2.4h-2.4zM174.5 188h2.4v2.4h-2.4zM174.5 185.6h2.4v2.4h-2.4zM174.5 183.2h2.4v2.4h-2.4zM174.5 180.8h2.4v2.4h-2.4zM176.9 200h2.4v2.4h-2.4zM176.9 197.6h2.4v2.4h-2.4z"/>
<path d="M176.9 195.2h2.4v2.4h-2.4zM176.9 192.8h2.4v2.4h-2.4zM176.9 190.4h2.4v2.4h-2.4zM176.9 188h2.4v2.4h-2.4zM176.9 185.6h2.4v2.4h-2.4zM176.9 183.2h2.4v2.4h-2.4zM176.9 180.8h2.4v2.4h-2.4zM179.3 200h2.4v2.4h-2.4zM179.3 197.6h2.4v2.4h-2.4zM179.3 195.2h2.4v2.4h-2.4zM179.3 192.8h2.4v2.4h-2.4zM179.3 190.4h2.4v2.4h-2.4z"/>
<path d="M179.3 188h2.4v2.4h-2.4zM179.3 185.6h2.4v2.4h-2.4zM179.3 183.2h2.4v2.4h-2.4zM179.3 180.8h2.4v2.4h-2.4zM181.7 200h2.4v2.4h-2.4zM181.7 197.6h2.4v2.4h-2.4zM181.7 195.2h2.4v2.4h-2.4zM181.7 192.8h2.4v2.4h-2.4zM181.7 190.4h2.4v2.4h-2.4zM181.7 188h2.4v2.4h-2.4zM181.7 185.6h2.4v2.4h-2.4zM181.7 183.2h2.4v2.4h-2.4z"/>
<path d="M181.7 180.8h2.4v2.4h-2.4zM184.1 200h2.4v2.4h-2.4zM184.1 197.6h2.4v2.4h-2.4zM184.1 195.2h2.4v2.4h-2.4zM184.1 192.8h2.4v2.4h-2.4zM184.1 190.4h2.4v2.4h-2.4zM184.1 188h2.4v2.4h-2.4zM184.1 185.6h2.4v2.4h-2.4zM184.1 183.2h2.4v2.4h-2.4zM184.1 180.8h2.4v2.4h-2.4zM186.5 200h2.4v2.4h-2.4zM186.5 197.6h2.4v2.4h-2.4z"/>
<path d="M186.5 195.2h2.4v2.4h-2.4zM186.5 192.8h2.4v2.4h-2.4zM186.5 190.4h2.4v2.4h-2.4zM186.5 188h2.4v2.4h-2.4zM186.5 185.6h2.4v2.4h-2.4zM186.5 183.2h2.4v2.4h-2.4zM186.5 180.8h2.4v2.4h-2.4zM188.9 200h2.4v2.4h-2.4zM188.9 197.6h2.4v2.4h-2.4zM188.9 195.2h2.4v2.4h-2.4zM188.9 192.8h2.4v2.4h-2.4zM188.9 190.4h2.4v2.4h-2.4z"/>
<path d="M188.9 188h2.4v2.4h-2.4zM188.9 185.6h2.4v2.4h-2.4zM188.9 183.2h2.4v2.4h-2.4zM188.9 180.8h2.4v2.4h-2.4zM162.5 219.2h2.4v2.4h-2.4zM162.5 216.8h2.4v2.4h-2.4zM162.5 214.4h2.4v2.4h-2.4zM162.5 212h2.4v2.4h-2.4zM162.5 209.6h2.4v2.4h-2.4zM162.5 207.2h2.4v2.4h-2.4zM162.5 204.8h2.4v2.4h-2.4zM162.5 202.4h2.4v2.4h-2.4z"/>
<path d="M164.9 219.2h2.4v2.4h-2.4zM164.9 216.8h2.4v2.4h-2.4zM164.9 214.4h2.4v2.4h-2.4zM164.9 212h2.4v2.4h-2.4zM164.9 209.6h2.4v2.4h-2.4zM164.9 207.2h2.4v2.4h-2.4zM164.9 204.8h2.4v2.4h-2.4zM164.9 202.4h2.4v2.4h-2.4zM167.3 219.2h2.4v2.4h-2.4zM167.3 216.8h2.4v2.4h-2.4zM167.3 214.4h2.4v2.4h-2.4zM167.3 212h2.4v2.4h-2.4z"/>
<path d="M167.3 209.6h2.4v2.4h-2.4zM167.3 207.2h2.4v2.4h-2.4zM167.3 204.8h2.4v2.4h-2.4zM167.3 202.4h2.4v2.4h-2.4zM169.7 219.2h2.4v2.4h-2.4zM169.7 216.8h2.4v2.4h-2.4zM169.7 214.4h2.4v2.4h-2.4zM169.7 212h2.4v2.4h-2.4zM169.7 209.6h2.4v2.4h-2.4zM169.7 207.2h2.4v2.4h-2.4zM169.7 204.8h2.4v2.4h-2.4zM169.7 202.4h2.4v2.4h-2.4z"/>
<path d="M172.1 219.2h2.4v2.4h-2.4zM172.1 216.8h2.4v2.4h-2.4zM172.1 214.4h2.4v2.4h-2.4zM172.1 212h2.4v2.4h-2.4zM172.1 209.6h2.4v2.4h-2.4zM172.1 207.2h2.4v2.4h-2.4zM172.1 204.8h2.4v2.4h-2.4zM172.1 202.4h2.4v2.4h-2.4zM174.5 219.2h2.4v2.4h-2.4zM174.5 216.8h2.4v2.4h-2.4zM174.5 214.4h2.4v2.4h-2.4zM174.5 212h2.4v2.4h-2.4z"/>
<path d="M174.5 209.6h2.4v2.4h-2.4zM174.5 207.2h2.4v2.4h-2.4zM174.5 204.8h2.4v2.4h-2.4zM174.5 202.4h2.4v2.4h-2.4zM176.9 219.2h2.4v2.4h-2.4zM176.9 216.8h2.4v2.4h-2.4zM176.9 214.4h2.4v2.4h-2.4zM176.9 212h2.4v2.4h-2.4zM176.9 209.6h2.4v2.4h-2.4zM176.9 207.2h2.4v2.4h-2.4zM176.9 204.8h2.4v2.4h-2.4zM176.9 202.4h2.4v2.4h-2.4z"/>
<path d="M179.3 219.2h2.4v2.4h-2.4zM179.3 216.8h2.4v2.4h-2.4zM179.3 214.4h2.4v2.4h-2.4zM179.3 212h2.4v2.4h-2.4zM179.3 209.6h2.4v2.4h-2.4zM179.3 207.2h2.4v2.4h-2.4zM179.3 204.8h2.4v2.4h-2.4zM179.3 202.4h2.4v2.4h-2.4zM181.7 219.2h2.4v2.4h-2.4zM181.7 216.8h2.4v2.4h-2.4zM181.7 214.4h2.4v2.4h-2.4zM181.7 212h2.4v2.4h-2.4z"/>
<path d="M181.7 209.6h2.4v2.4h-2.4zM181.7 207.2h2.4v2.4h-2.4zM181.7 204.8h2.4v2.4h-2.4zM181.7 202.4h2.4v2.4h-2.4zM184.1 219.2h2.4v2.4h-2.4zM184.1 216.8h2.4v2.4h-2.4zM184.1 214.4h2.4v2.4h-2.4zM184.1 212h2.4v2.4h-2.4zM184.1 209.6h2.4v2.4h-2.4zM184.1 207.2h2.4v2.4h-2.4zM184.1 204.8h2.4v2.4h-2.4zM184.1 202.4h2.4v2.4h-2.4z"/>
<path d="M186.5 219.2h2.4v2.4h-2.4zM186.5 216.8h2.4v2.4h-2.4zM186.5 214.4h2.4v2.4h-2.4zM186.5 212h2.4v2.4h-2.4zM186.5 209.6h2.4v2.4h-2.4zM186.5 207.2h2.4v2.4h-2.4zM186.5 204.8h2.4v2.4h-2.4zM186.5 202.4h2.4v2.4h-2.4zM188.9 219.2h2.4v2.4h-2.4zM188.9 216.8h2.4v2.4h-2.4zM188.9 214.4h2.4v2.4h-2.4zM188.9 212h2.4v2.4h-2.4z"/>
<path d="M188.9 209.6h2.4v2.4h-2.4zM188.9 207.2h2.4v2.4h-2.4zM188.9 204.8h2.4v2.4h-2.4zM188.9 202.4h2.4v2.4h-2.4zM162.5 221.6h2.4v2.4h-2.4zM164.9 221.6h2.4v2.4h-2.4zM167.3 221.6h2.4v2.4h-2.4zM169.7 221.6h2.4v2.4h-2.4zM172.1 221.6h2.4v2.4h-2.4zM174.5 221.6h2.4v2.4h-2.4zM176.9 221.6h2.4v2.4h-2.4zM179.3 221.6h2.4v2.4h-2.4z"/>
<path d="M181.7 221.6h2.4v2.4h-2.4zM184.1 221.6h2.4v2.4h-2.4zM186.5 221.6h2.4v2.4h-2.4zM188.9 221.6h2.4v2.4h-2.4z"/>
</g>
<path d="M164.9 179.4l.3-.2h.1l.4 .5 .1-.4a.52 .52 0 0 1 .8-.2v.5l1.1-.1 1.9 .5a3.9 3.9 0 0 1 2.8 .1 11.4 11.4 0 0 1 8.4 2.2 11.8 11.8 0 0 1 2.9 8.9l-.6 2a3.6 3.6 0 0 0 2.6-1.5l1.1-.8 2.4-2.2 .3 .5 1.1 .9a1.02 1.02 0 0 1-.2 1.4l-2.3 2.4-.4 1-.4 .3-.6 2.1-.6-.1 .4-2-.6-.2-2.8 1-.2 4.2v7.3v8.7l.2 2.2-.2-.2 .2 .9-.3-.1 .2 .9-.3-.2 .1 .7-.2-.2 .1 .6-.2-.3-.1 .5-.3-.4-.2 .4-.2-.4-.2 .2-.3-.6-.1 .2 .1-.8h-.3l.1-.9h-.1l.2-4.6a130.1 130.1 0 0 0 .1-13.4l-.1-4.1-2.9 .5-6.9 .2-.3 .1-.3 .4h-.3a5.6 5.6 0 0 0-3.5 1.5l-1.4-2.3 1.6-1.1-1.2-.5 2.1-.2 .4 .2 1.8-.5 1.4-.1 .3-.3-.1-.2-.5 .3 .1-.4-.6 .5 .1-.4a1.96 1.96 0 0 1 2.5-1.2l1.5 .1-.4-.3a3.7 3.7 0 0 1-1.3-4.7l-.5-.1-.7 1.6-.8 1.2v.5v.2l.2-.2v.4l.2-.2v.5l.3-.2a1.01 1.01 0 0 1-.7 1 1.01 1.01 0 0 1-1.2-.5 2.35 2.35 0 0 1-.6-3.2l.4-1.1a1.48 1.48 0 0 0-.6-1.9 3.1 3.1 0 0 1-1.3-2.8l-.4-.1a3.3 3.3 0 0 1-1.9 1.3l-.7 .4a1.17 1.17 0 0 1-1.5-.1 1.17 1.17 0 0 1-.2-1.5 6.6 6.6 0 0 1 1.7-3l-.1-.7z" fill-rule="evenodd" fill="#d1d3d4" stroke="#d1d3d4" stroke-width=".21"/>
<g font-size="18.6" fill="#ed1c24">
<text x="92.5" y="190.2" transform="rotate(-28 92.5 190.2)">TC2296</text>
<text x="42" y="193.4" transform="rotate(-28 42 193.4)">SUPERSEDED BY</text>
<text x="110.9" y="204.1" transform="rotate(-28 110.9 204.1)">05/18</text>
</g>
<g font-size="7.1" fill="#231f20">
<text x="123.1" y="250.3">WILDLIFE SIGN</text>
<text x="175.3" y="274">TC9954</text>
</g>
<text font-size="5.6" fill="#231f20" x="121.9" y="256.7">“TREE KANGAROOS”</text>
<g font-size="4.2" fill="#231f20">
<text x="100.6" y="267.2">APPROVED AS OFFICIAL TRAFFIC SIGN</text>
<text x="174.7" y="285.6">A</text>
<text x="180.7" y="285.6">B</text>
<text x="186.6" y="285.6">C</text>
<text x="193" y="285.6">D</text>
</g>
<g font-size="3.9" fill="#231f20">
<text x="103.8" y="20.8">a</text>
<text x="173.4" y="24.1">r</text>
<text x="35.6" y="36.8">n</text>
<text x="46.4" y="40.8">c</text>
<text x="35.6" y="45">m</text>
<text x="35.6" y="52.7">k</text>
<text x="35.6" y="62.7">h</text>
<text x="35.6" y="71.9">g</text>
<text x="26.5" y="74.2">b</text>
<text x="35.6" y="96.4">f</text>
<text x="46.4" y="113.9">d</text>
<text x="35.6" y="120">e</text>
<text x="105.2" y="134.2">o</text>
<text x="61.1" y="151.2">a</text>
<text x="72" y="151.2">b</text>
<text x="80.2" y="151.2">c</text>
<text x="86.6" y="151.2">d</text>
<text x="94.1" y="151.2">e</text>
<text x="103.6" y="151.2">f</text>
<text x="111" y="151.2">g</text>
<text x="121.9" y="151.2">h</text>
<text x="132.8" y="151.2">k</text>
<text x="142" y="151.2">m</text>
<text x="151.5" y="151.2">n</text>
<text x="159.1" y="151.2">o</text>
<text x="167.5" y="151.2">r</text>
<text x="44.1" y="157.7">SIZE A</text>
<text x="59" y="157.7">750</text>
<text x="69.8" y="157.7">600</text>
<text x="79.1" y="157.7">10</text>
<text x="85.5" y="157.7">15</text>
<text x="93.1" y="157.7">30</text>
<text x="100.9" y="157.7">280</text>
<text x="110" y="157.7">27</text>
<text x="117.8" y="157.7">90CM</text>
<text x="131.6" y="157.7">43</text>
<text x="138.4" y="157.7">60CM</text>
<text x="150.4" y="157.7">50</text>
<text x="156.9" y="157.7">185</text>
<text x="164.9" y="157.7">100</text>
<text x="44" y="164.2">SIZE B</text>
<text x="59" y="164.2">900</text>
<text x="69.8" y="164.2">700</text>
<text x="79.1" y="164.2">20</text>
<text x="85.5" y="164.2">30</text>
<text x="93.1" y="164.2">50</text>
<text x="100.9" y="164.2">325</text>
<text x="110" y="164.2">35</text>
<text x="116.9" y="164.2">110CM</text>
<text x="131.6" y="164.2">50</text>
<text x="138.4" y="164.2">70CM</text>
<text x="150.4" y="164.2">60</text>
<text x="156.9" y="164.2">215</text>
<text x="164.9" y="164.2">125</text>
<text x="19" y="213">Colour Legend</text>
</g>
<g font-size="3.5" fill="#231f20">
<text x="22" y="192.4">Note:</text>
<text x="22" y="196.3">Image is available from Transport and Main Roads,</text>
<text x="22" y="200.3">Email:- TrafficEngineering.support@tmr.qld.gov.au.</text>
<text x="32.4" y="221.4">Retroreflective white</text>
<text x="32.4" y="229.5">Retroreflective green</text>
<text x="21.6" y="267.8">Department of Transport and Main Roads</text>
<text x="18.2" y="271.8">Infrastructure Management &amp; Delivery Division</text>
<text x="16.7" y="280.6">Designed</text>
<text x="42.7" y="280.6">Checked</text>
<text x="69.7" y="280.6">Scale</text>
<text x="98.5" y="281.4">ACTING PRINCIPAL ENGINEER</text>
<text x="154.7" y="276.2">23/04/14</text>
<text x="157.4" y="281.2">Date</text>
<text x="17" y="284.8">TV 12/05</text>
<text x="42.8" y="284.8">KB 01/06</text>
<text x="69.7" y="285.2">Not to Scale</text>
<text x="98.5" y="284.8">(Traffic Engineering)</text>
</g>
</svg>
